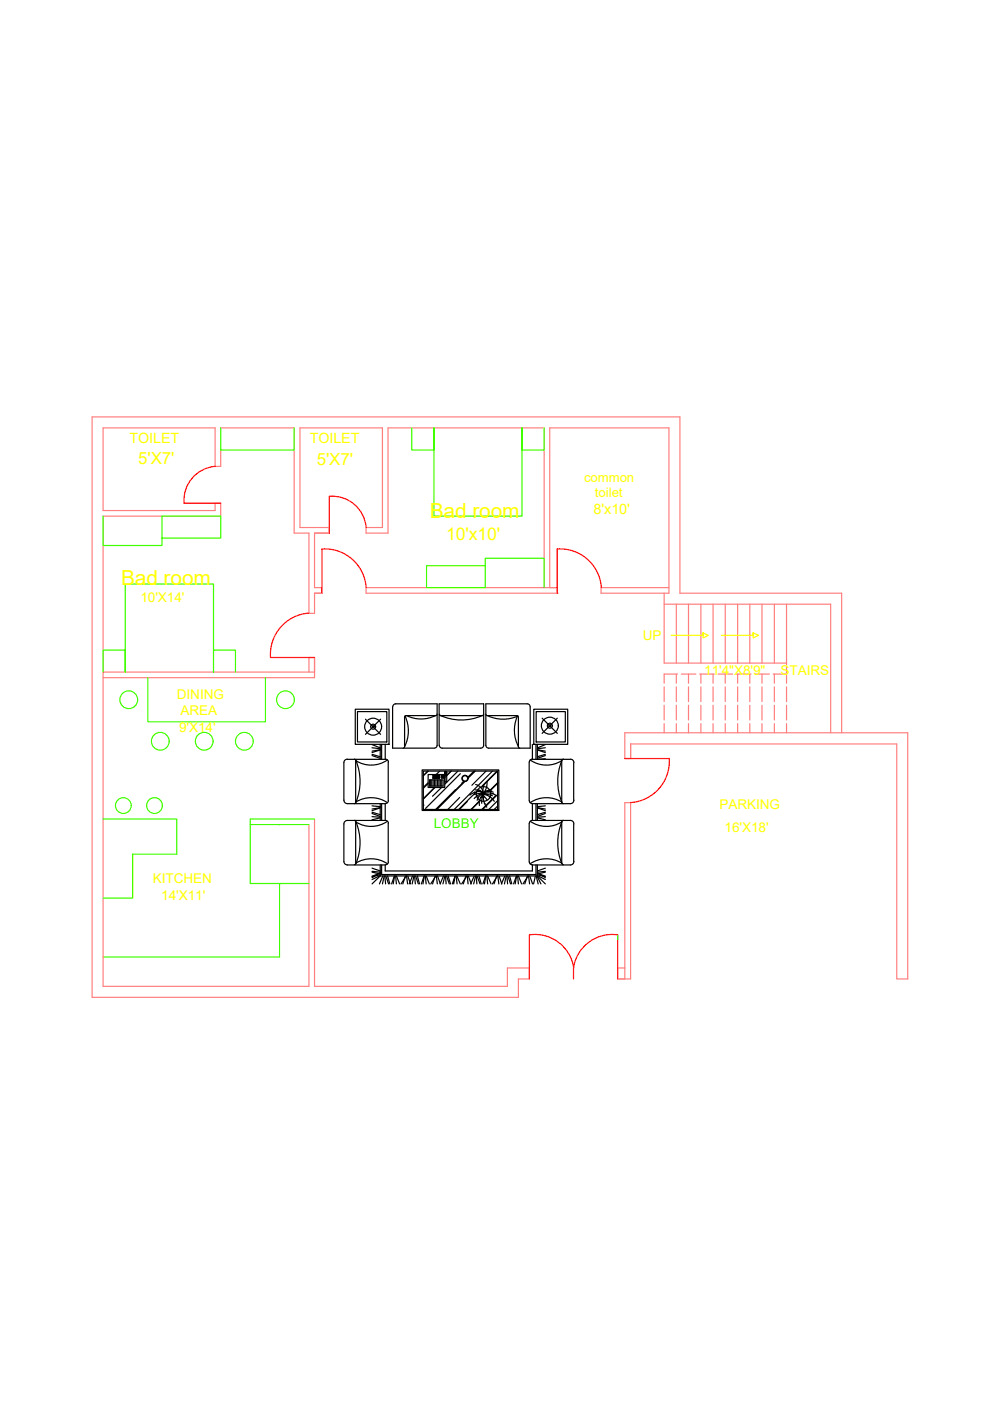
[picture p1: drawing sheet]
<svg xmlns="http://www.w3.org/2000/svg" width="210mm" height="297mm" viewBox="0 0 210 297" stroke-linecap="round" stroke-linejoin="round" font-family="sans-serif">
<!-- layer: outer wall -->
<g fill="none" stroke="#ff7f7f" stroke-width=".25">
<path d="M66.7 125.8v4.2h-1.2v-17h-3.1v-22.3h-15.6v8.2h-1.2v-8.2h-23.7v17.5h23.7v-1.5h1.2v2.7h-24.9v99.7h43.6v-34.3M66.7 125.8h1.6M66.7 139.4v3.1h-44.8M115.4 124.6v-33.9h-33.1v22.3h-4.7v-1.2h3.5v-21.1h-17.5v21.1h6.2v1.2h-3.1v11.6h1.6v1.2h-1.6M118.1 125.8h.1M118.1 124.6h-40.5v1.2h40.5M140.8 128.1h35.3v27.3M140.8 125.8v14.8h26M141.8 124.6h-14.4v1.2h14.4v-35.1h-25.2v33.9h1.5v1.2M143.4 128.1v12.5M146 128.1v12.5M148.6 128.1v12.5"/>
<path d="M151.2 128.1v12.5M153.8 128.1v12.5M156.4 128.1v12.5M159 128.1v12.5M161.6 128.1v12.5M164.2 128.1v12.5M166.8 128.1v16.8M65.5 142.5v-3.1h1.2v4.3h-44.8M132.5 155.4h60v52.2h-2.4v-49.9h-56.4v3.1h-1.2zM133.7 157.7v3.1M140.8 145.6v3.2M140.8 149.5v3.2"/>
<path d="M140.8 153.4v2M143.4 142.9v2M143.4 145.6v3.2M143.4 149.5v3.2M143.4 153.4v2M143.7 142.9h-2.9v2M144.5 142.9h3M146 142.9v2M146 145.6v3.2M146 149.5v3.2M146 153.4v2M148.4 142.9h3"/>
<path d="M148.6 142.9v2M148.6 145.6v3.2M148.6 149.5v3.2M148.6 153.4v2M151.2 142.9v2M151.2 145.6v3.2M151.2 149.5v3.2M151.2 153.4v2M152.2 142.9h3.1M153.8 142.9v2M153.8 145.6v3.2M153.8 149.5v3.2"/>
<path d="M153.8 153.4v2M156.1 142.9h3.1M156.4 142.9v2M156.4 145.6v3.2M156.4 149.5v3.2M156.4 153.4v2M159 142.9v2M159 145.6v3.2M159 149.5v3.2M159 153.4v2M160 142.9h3.1M161.6 142.9v2"/>
<path d="M161.6 145.6v3.2M161.6 149.5v3.2M161.6 153.4v2M163.9 142.9h2.9M164.2 142.9v2M164.2 145.6v3.2M164.2 149.5v3.2M164.2 153.4v2M166.8 145.6v3.2M166.8 149.5v3.2M166.8 153.4v2M178.4 155.4v-29.6h-34.2v-37.4h-124.7v123.1h90.4v-3.9h2.3v-2.4h-4.6v3.9h-40.9v-35.4"/>
<path d="M132.5 205.2h-1.5v2.4h1.5v-37.4h1.2v37.4h-2.7"/>
</g>
<!-- layer: furniture -->
<g fill="none" stroke="#3fff00" stroke-width=".25">
<path d="M46.8 90.7v4.7h15.6v-4.7M87.3 90.7v4.7h4.7v-4.7v18.7h18.7v-18.7v4.7h4.7v-4.7M21.9 109.4v6.3h12.4v-6.3h12.5v4.7h-12.5M102.9 119.9h-12.5v4.7h12.5v-6.2h12.5v6.2M21.9 142.5v-4.7h4.7v4.7v-18.7h18.7v18.7v-4.7h4.6v4.7M31.3 143.7v9.3h25v-9.3M21.9 173.7h15.6v7.4h-9.4v9.3h-6.2M53.1 174.8h12.4M66.7 173.7h-13.6v13.6h12.4M59.3 187.3v15.6h-37.4M131 198.2v1.1"/>
<circle cx="27.3" cy="148.4" r="1.88"/>
<circle cx="34" cy="157.2" r="1.88"/>
<circle cx="43.3" cy="157.2" r="1.88"/>
<circle cx="51.8" cy="157.2" r="1.88"/>
<circle cx="60.5" cy="148.4" r="1.88"/>
<circle cx="26.2" cy="170.8" r="1.67"/>
<circle cx="32.8" cy="170.8" r="1.67"/>
</g>
<!-- layer: door -->
<path d="M45.6 98.9a7.2 7.2 0 0 0-6.6 7.8M39 106.7h7.8M69.8 105.2v7.8M69.8 105.2a7.2 7.2 0 0 1 7.8 6.6M57.3 139.4h9.4M65.5 130a8.8 8.8 0 0 0-8.1 9.3M77.6 124.6a8.8 8.8 0 0 0-9.3-8.2v9.4M127.5 124.6a8.8 8.8 0 0 0-9.4-8.2v9.4M132.5 160.8h9.3M141.9 160.8a8.8 8.8 0 0 1-8.2 9.4M121.6 207.6a8.3 8.3 0 0 1 9.4-9.4v9.4M121.6 205.2a8.3 8.3 0 0 0-9.3-7l-.1 9.4" fill="none" stroke="#f00" stroke-width=".25"/>
<!-- layer: text -->
<path d="M149.1 134.2l1.1 .5-1.1 .6v-1.1v.5h-6.8M159.7 134.2l1.1 .5-1.1 .6v-1.1v.5h-6.7" fill="none" stroke="#ff0" stroke-width=".25"/>
<!-- layer: furniture -->
<g fill="none" stroke="#000" stroke-width=".25">
<path d="M75.3 150.4h7.2v7.4h-7.2zM75.8 150.9h6.2v6.4h-6.2zM77.5 152.5l1.5 1.5M78.9 158.5l1.7 .3M78.9 159.9l1.7 .5M78.9 157.9l1.7 .7M79 154.2l-1.5 1.5M79.2 154.2l1.5 1.5M80.6 157.8v3.2M80.6 159l-1.7 .3M80.6 159l-1.7 .6M80.7 152.5l-1.5 1.5"/>
<path d="M80.9 157.8v3.2M81.7 157.8v3.2M83.9 149.2h8.8v8.8a.61 .61 0 0 1-.6 .6h-8.9v-8.7M83.9 149.2a.61 .61 0 0 0-.6 .6M85.8 158.3l-.3 .3M85.8 152.1v6.2M85.9 151.8a7.4 7.4 0 0 1-.1 6.5M92.3 151.7h-6.2l-.3 .3M92.7 151.4l-.1 .2a6.9 6.9 0 0 1-6.4 .1M93.1 151.4l.4 .3h8.7M93.7 158.6h8.2a.61 .61 0 0 0 .6-.6v-8.8h-9.4v8.8l.2 .4 .5 .2M102.5 151.4v.2a10.7 10.7 0 0 1-9.3 0"/>
<path d="M103 149.2h8.8a.61 .61 0 0 1 .6 .7v8.7h-8.8a.61 .61 0 0 1-.6-.6zM103 151.4l.3 .3M103.3 151.7h6.3M103.3 151.7a7.7 7.7 0 0 0 6.5 .1M109.6 151.7l.3 .3M109.6 152a7.3 7.3 0 0 0 .3 6.3M109.9 158.3l.3 .3M109.9 152.1v6.2M112.9 157.8v3.2h8M113.2 150.4h7.2v7.4h-7.2zM113.6 157.8v3.2M113.7 150.9h6.2v6.4h-6.2z"/>
<path d="M113.9 157.8v3.2l1.7-.1M113.9 159l1.7 .3M113.9 159l1.7 .6M114.9 152.3l1.5 1.5M115.6 159.9l-1.7 .5M115.6 158.5l-1.7 .3M115.6 157.9l-1.7 .7M116.4 154l-1.5 1.5M116.7 154l1.5 1.5M118.2 152.3l-1.5 1.5M72.9 161.7v8a.74 .74 0 0 0 .8 .7M73.6 173.9h8.1a.61 .61 0 0 1 .7 .7"/>
<path d="M73.6 170.4h8.1M73.6 161h8.1M73.7 173.9a.74 .74 0 0 0-.8 .8v7.9a.74 .74 0 0 0 .8 .8M73.7 161a.74 .74 0 0 0-.8 .7M75.1 173.9l.4 .4M75.1 161a5.7 5.7 0 0 0 7 .1M75.4 161.3l.1 8.8-.4 .3M75.4 174.3v8.7M75.4 170.1a6.2 6.2 0 0 1 6.8 .1M75.5 161.3a11.6 11.6 0 0 1 0 8.8M75.5 174.3a11.6 11.6 0 0 1 0 8.8M78.9 172.5l1.7 .6"/>
<path d="M78.9 172.2l1.7 .5M78.9 173.1l1.7 .2M78.9 171.5l1.7-.2-1.7 .6M78.9 170.9l1.7 .1M78.9 160.2l1.7 .6M80.6 170.4v3.5M80.6 173.4l-1.7 .4M80.9 170.4v3.5M81.7 170.4v3.5M81.7 161a.61 .61 0 0 1 .7 .6M82.1 174.1a6 6 0 0 1-6.7 .2M82.3 161.6v8.2"/>
<path d="M82.3 174.6v8.2M82.4 169.7a.61 .61 0 0 1-.7 .6M89.5 163.2h16.3v8.6h-16.3zM89.8 163.5h15.7v8.1h-15.7zM89.9 170.7l-.1 .1M90.7 163.5l-.9 .9M90.8 166.1l-1 1M90.8 163.5l-1 1M90.8 165.9l-1 1M91.1 165.4h2.9v1.3h-2.9zM91.2 165.4v1.3M91.5 165.4v1.3"/>
<path d="M91.8 164.5l.2 .1zM91.8 164.8h.2zM91.8 165l.2 .1zM91.8 164.3l.2 .1zM91.8 165.4v1.3M92 164.5l.3 .1zM92 165l.3 .1zM92 164.8h.3zM92 164.3l.3 .1zM92.1 167l-2.3 2.3M92.1 165.4v1.3M92.2 167l-2.4 2.4"/>
<path d="M92.4 164.5l.2 .1zM92.4 164.8h.2zM92.4 165l.2 .1zM92.4 164.3l.2 .1zM92.4 165.4v1.3M92.7 164.5l.2 .1zM92.7 165l.2 .1zM92.7 164.8h.2zM92.7 164.3l.2 .1zM92.8 165.4v1.3M93 164.5l.2 .1zM93 165l.2 .1z"/>
<path d="M93 164.8h.2zM93 164.3l.2 .1zM93.1 165.4v1.3M93.2 163.5l-.7 .7M93.4 165.4v1.3M93.6 164.6l.1 .1zM93.6 164.9l.1 .1zM93.6 164.8h.1zM93.6 164.5h.1M93.6 164.3l.1 .1zM93.6 167l-1.9 1.8M93.7 165.4v1.3"/>
<path d="M93.7 164.6l.1 .1zM93.7 164.8h.1zM93.7 164.9l.1 .1zM93.7 164.3l.1 .1zM93.7 164.5h.1M93.9 164.6h.1M93.9 164.9h.1M93.9 164.8h.1M93.9 164.3h.1M93.9 164.5h.1M94 164.6l.1 .1zM94 164.9l.1 .1z"/>
<path d="M94 164.8h.1zM94 164.5h.1M94 164.3l.1 .1zM94.3 164.5h.4v1.3h-.4zM94.3 164.1v-.2v.3h-3.5v2.8h3.5v-2.8M94.3 163.8v.4M94.3 163.7h.4M94.3 164.8v.1M94.6 163.6l.1 .2-.2-.3-.1 .3M94.6 163.6h-.3v.3M94.6 163.6l-.3 .2M94.6 163.6l.1 .2"/>
<path d="M94.7 163.7l-.1 .8v-.3M94.7 164v.2M94.7 163.8h.1M94.7 163.7v.1M95.6 163.5l-1 1M95.7 163.5l-1 1M96.6 167.4l-4.2 4.2M97.1 163.5l-2.8 2.8M97.5 169.1l-2.5 2.5M97.6 164l-7.4 7.4M98.3 165.7l-.4 .3M98.4 165.7l-5.9 5.9"/>
<path d="M98.5 165.7l-5.9 5.9M99.1 169.9l-1.7 1.7M100.5 163.5l-1.3 1.3M100.6 168h.1M100.6 163.5l-1.4 1.3M100.7 167.4l.8 .3 .7 .4M100.8 163.5l-1.6 1.5M100.8 166.3a2.1 2.1 0 0 1 1.7 1.8M100.9 168l-3.6 3.6M101 168l-.1 .1M101.3 169h.1M101.4 167.5l1.1 .6"/>
<path d="M101.6 169.7h.1M101.7 167.7h.1M101.7 169.7l-1.8 1.9M101.8 169.8l-1.8 1.8M102 167.9h.1M102.1 169.1h.1M102.2 168.4h.1M102.2 168.3l-.7 .3-1 .7M102.3 167.9h-1.4l-1.3 .7M102.3 168.3l-.6 .4-.5 1M102.4 168.3l2 .4M102.4 168.2l-1.9 .3"/>
<path d="M102.4 168.5a2.65 2.65 0 0 1 2.4 1.4M102.4 168.3h.1M102.5 168.4l-.4 1.1v.8M102.5 168.6l.8 1M102.5 168.4a2.52 2.52 0 0 1 2.6 .2M102.5 168.4l.1 1.5 .6 1.2M102.5 168.3h.2M102.5 169l.1 .1M102.6 166.4l-.2 1.4M102.7 170.4h.1M103.1 163.5l-3.1 3M103.2 166.8l-.7 1.6"/>
<path d="M103.3 165.8l-.1 1M103.6 167.5h.2M103.7 169h.2M104.2 167.5l-1 .2-.7 .3M104.4 163.5l-8.1 8.1M104.5 168.3h.1M104.6 168a2.29 2.29 0 0 0-2.9 2.8M105.1 168.7l-2.9 2.9M105.4 163.5l-3.2 3.2M105.5 166.1l-1.6 1.6M105.5 169.8l-1.9 1.8M105.5 163.5l-3.3 3.3"/>
<path d="M105.5 165.9l-1.6 1.7M105.5 168.4l-3.2 3.2M105.5 170.9l-.7 .7M112.2 161.6v8.2M112.2 174.6v8.2M112.2 169.7a.61 .61 0 0 0 .7 .6M112.4 174.1a6 6 0 0 0 6.7 .2M112.4 161.1a6 6 0 0 0 6.7 .2M112.8 173.9h8.1M112.9 173.9a.61 .61 0 0 0-.7 .7M112.9 161a.61 .61 0 0 0-.7 .6M113.6 170.4v3.5"/>
<path d="M113.9 173.4l1.7 .4M113.9 170.4v3.5M115.6 172.2l-1.7 .5M115.6 172.5l-1.7 .6M115.6 173.1l-1.7 .2M115.6 170.9l-1.7 .1M115.6 171.5l-1.7-.3 1.7 .7M115.6 160.2l-1.7 .6M119.1 174.3v8.7a6.2 6.2 0 0 0-6.7 .1M119.1 161.3v8.8a11.6 11.6 0 0 1 0-8.8zM119.1 174.3a11.6 11.6 0 0 0 0 8.8M119.1 170.1a6.2 6.2 0 0 0-6.7 .1"/>
<path d="M119.1 170.1l.4 .3M119.5 173.9l-.4 .4M119.5 161l-.4 .3M120.9 170.4h-8.1l.1 3.5M120.9 173.9a.74 .74 0 0 1 .8 .8M120.9 161a.74 .74 0 0 1 .8 .7M121.6 161.7v8M121.6 174.7v8M121.7 169.7a.74 .74 0 0 1-.8 .7M73.6 183.4h8.1M75.4 183a6.2 6.2 0 0 1 6.8 .1M75.5 183l-.4 .3"/>
<path d="M78.9 184.1l1.7 .6M78.9 184.7l1.7 .2M78.9 184.9l1.7 .4M80.6 185.7h33.3M80.6 183.4v2.3M80.6 185.2l-1.7 .6M80.6 185.5l-1.7 .4M80.6 185.6l-1.7 .9M80.6 185l-1.7 1.1M80.6 185.7l-1.7 1.7M80.9 183.4v2h32.7v-2M81.2 185.7l-.8 1.7"/>
<path d="M81.5 185.7l-.4 1.7M81.6 185.7l.2 1.7M81.7 183.4v1.3h31.2l-.1-1.3h8.1M81.8 185.7l.6 1.7M82.2 185.7l.4 1.7M82.4 182.7a.61 .61 0 0 1-.7 .6M83 187.4l.7-1.7-.3 1.7M83.9 185.7l.1 1.7M84 185.7l.7 1.7M86 185.7l-.6 1.7M86.1 185.7l-1.1 1.7M86.2 185.7l.2 1.7"/>
<path d="M86.5 185.7l.6 1.7M87.5 185.7l-.7 1.7M87.8 185.7l-.4 1.7M87.9 185.7l.2 1.7M88.1 185.7l.6 1.7M88.5 185.7l.5 1.7M89.3 187.4l.6-1.7-.2 1.7M90.2 185.7l.2 1.7M90.4 185.7l.6 1.7M92.3 185.7l-.6 1.7M92.4 185.7l-1.1 1.7M92.5 185.7l.2 1.7"/>
<path d="M92.8 185.7l.6 1.7 .6-1.7M94.3 185.7l-.4 1.7M94.5 185.7l.1 1.7M94.7 185.7l.6 1.7M95 185.7l.5 1.7M95.9 187.4l.6-1.7-.3 1.7M96.7 185.7l.2 1.7M96.9 185.7l.7 1.7M98.8 185.7l-.6 1.7M99 185.7l-1.1 1.7M99.1 185.7l.1 1.7M99.3 185.7l.6 1.7"/>
<path d="M100.6 185.7l-.8 1.7M100.9 185.7l-.5 1.7M101 185.7l.1 1.7M101.1 185.7l.7 1.7M101.5 185.7l.5 1.7M102.4 187.4l.6-1.7-.3 1.7M103.2 185.7l.2 1.7M103.4 185.7l.7 1.7M105.3 185.7l-.6 1.7M105.5 185.7l-1.1 1.7M105.6 185.7l.2 1.7M105.8 185.7l.6 1.7"/>
<path d="M107 185.7l-.7 1.7M107.3 185.7l-.4 1.7M107.5 185.7l.1 1.7M107.7 185.7l.6 1.7M108 185.7l.5 1.7M108.9 187.4l.6-1.7-.3 1.7M109.7 185.7l.2 1.7M109.9 185.7l.7 1.7M111.8 185.7l-.5 1.7M112 185.7l-1.1 1.7M112.1 185.7l.2 1.7M112.2 182.7a.61 .61 0 0 0 .7 .6"/>
<path d="M112.3 185.7l.6 1.7M113.5 185.7l-.4 1.7M113.7 185.7l.4 1.7M113.8 185.7l.9 1.7M113.9 185.6l1.7 .9M113.9 185.5l1.7 .4M113.9 185.2l1.7 .6M113.9 185l1.7 1.1M113.9 185.7l1.7 1.7M113.9 183.4v2.3M115.6 184.1l-1.7 .6M115.6 184.7l-1.7 .2"/>
<path d="M115.6 184.9l-1.7 .4M119.1 183l.4 .3M121.7 182.6a.74 .74 0 0 1-.8 .8"/>
<circle cx="79.1" cy="154.1" r="1.8"/>
<circle cx="79.1" cy="154.1" r=".53"/>
<circle cx="79.1" cy="154.1" r=".19"/>
<circle cx="116.6" cy="153.9" r="1.8"/>
<circle cx="116.6" cy="153.9" r=".53"/>
<circle cx="116.6" cy="153.9" r=".19"/>
<circle cx="98.6" cy="165" r=".57"/>
<circle cx="98.6" cy="165" r=".66"/>
<circle cx="102.5" cy="168.3" r="1.55"/>
</g>
<g font-size="4.4" fill="#ff0">
<text x="91.1" y="109.7">Bad room</text>
<text x="25.7" y="124.1">Bad room</text>
</g>
<text font-size="3.7" fill="#ff0" x="94.6" y="114.4">10'x10'</text>
<text font-size="3.6" fill="#ff0" x="67.2" y="98.5">5'X7'</text>
<text font-size="3.5" fill="#ff0" x="29.3" y="98.4">5'X7'</text>
<g font-size="3" fill="#ff0">
<text x="27.5" y="93.9">TOILET</text>
<text x="65.7" y="93.9">TOILET</text>
<text x="125.8" y="109.1">8'x10'</text>
</g>
<g font-size="2.8" fill="#ff0">
<text x="123.8" y="102.2">common</text>
<text x="126.2" y="105.4">toilet</text>
<text x="29.8" y="127.6">10'X14'</text>
<text x="136.3" y="135.7">UP</text>
<text x="149.3" y="143">11'4&quot;X8'9&quot;</text>
<text x="165.5" y="143.2">STAIRS</text>
<text x="37.5" y="148.3">DINING</text>
<text x="38" y="155.1">9'X14'</text>
<text x="38.3" y="151.6">AREA</text>
<text x="152.6" y="171.6">PARKING</text>
<text x="153.6" y="176.3">16'X18'</text>
<text x="32.4" y="187.3">KITCHEN</text>
<text x="34.2" y="190.7">14'X11'</text>
</g>
<text font-size="2.8" fill="#3fff00" x="92" y="175.5">LOBBY</text>
</svg>
